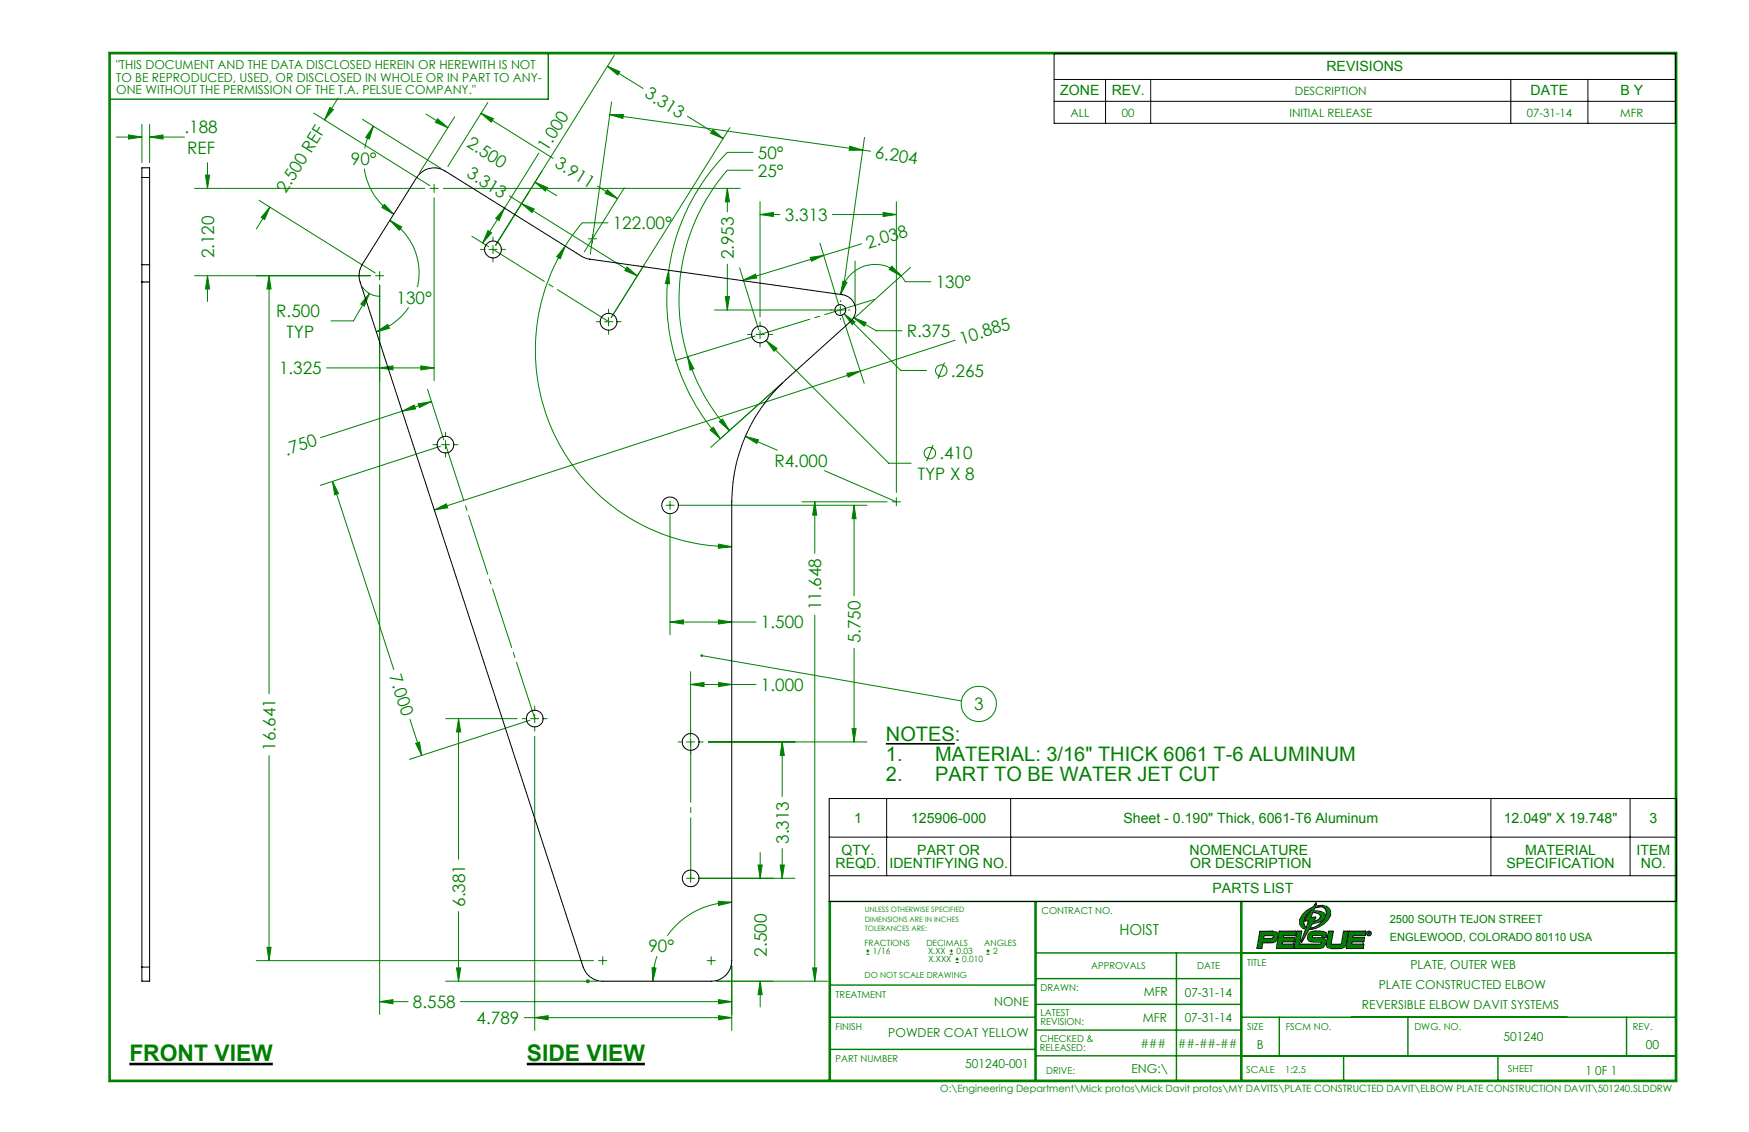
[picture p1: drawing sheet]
<svg xmlns="http://www.w3.org/2000/svg" width="432mm" height="279mm" viewBox="0 0 432 279" stroke-linecap="round" stroke-linejoin="round" font-family="sans-serif">
<g fill="none" stroke="#191924" stroke-width=".5">
<path d="M311.1 230l3-.1 1 .3a1.67 1.67 0 0 1-.2 2.1l-.6 .3h-2.7l-.2 1.4h-1zM312 230.8h2.3l.2 .3-.3 .6h-2.4zM315.9 229.9h4l-.1 .9h-3.1l-.1 .7h2.9l-.1 .9h-3l-.1 .7h3.1l-.2 .9h-4zM320.3 229.9h1l-.6 3.3h5.3l.3-.4v-.3l-.2-.1h-1.7a1.22 1.22 0 0 1-1.5-.8 1.22 1.22 0 0 1 .7-1.5 5.9 5.9 0 0 1 3.7 .2v1h-.8v-.4l-.3-.1h-2l-.3 .4 .1 .3 2.9 .2 .3 .4 .1 .5-.7 1.2-1.3 .2h-5.7zM322.5 224.9l1.8-1 .6-.9-.3 .8 1.8-.2 1.1 .2 .8 .8 .1 1.3a6.1 6.1 0 0 1-5.3 3.4l-1.8 3.1 1.2-3.1-.8-.3-.7-.7v-1.3l.6-1.1zM323.2 225h.4l-1.4 2.2h1.1l-.8 1.9-.4-.4-.4-1 .3-1zM323.3 224.9l.8-.6-.4 .6zM324.1 225l1.3 .3 .5 .4 .2 .6-.3 .5-.5 .4-1.2 .4 .6-1.1-1.3 .1zM324.5 224l1.3-.3 .8 .1 .7 .4 .3 1.1a4.7 4.7 0 0 1-4.4 3.9l.7-1.2 1.9-.5 .9-.5 .5-.8-.4-.8-.8-.4-1.9-.1zM328.1 229.9h.9l-.5 3v.1l.4 .2h2.2l.7-3.3h.9l-.4 2.8a1.43 1.43 0 0 1-1.9 1.3h-1.6l-1-.2-.2-.5v-.6zM333.1 229.9h4l-.1 .9h-3.1l-.1 .7h3l-.2 .9h-2.9l-.1 .7h3l-.2 .9h-3.9zM337.7 230.1l.6 .1-.2 .3 .1 .1-.2-.1-.3 .1z"/>
<path d="M337.9 230.2l.2 .1-.2 .1zM338.1 230.1h.1"/>
<circle cx="338" cy="230.4" r=".46"/>
</g>
<g fill="none" stroke="#008000" stroke-width=".35">
<path d="M26.9 12.9h387v254h-387zM27.2 13.3h386.4v253.3h-386.4zM135.4 13.3v11.2h-108.2M205 222.5v44.1M255.5 222.5v44.1M255.8 235.2h157.8M255.8 222.5v44.1M290.4 235.2v31.7M306.3 222.5v44.1M306.6 222.5v44.1M413.6 222.5h-208.9v44.1M205 251.1h50.5"/>
<path d="M205 243.1h50.5M205 259h50.5M255.8 241.5h50.5M255.8 247.9h50.5M255.8 254.2h50.5M306.3 251.1h107.3M315.8 251.1v9.5M347.6 251.1v9.5M401.6 251.1v9.5M255.8 260.6h157.8M331.7 260.6v6M369.8 260.6v6"/>
</g>
<path d="M311.2 230l-.8 4h1l.2-1.4h2.2a1.35 1.35 0 0 0 1.5-1.1l.1-1-.4-.5zM312 230.8h2.3l.2 .1-.1 .6-.3 .2h-2.3zM315.9 229.9l-.7 4.1h4l.2-.9h-3.1l.1-.7h3l.1-.9h-2.9l.1-.7h3.1l.1-.9zM320.3 229.9l-.7 4.1h5.7a1.47 1.47 0 0 0 1.9-1.1l.1-.6a1.09 1.09 0 0 0-1.4-.8h-1.7a.41 .41 0 0 1-.3-.5 .41 .41 0 0 1 .6-.2h1.6a.31 .31 0 0 1 .4 .1 .31 .31 0 0 1 0 .4h.8l.1-.4a1 1 0 0 0-1.3-1h-1.1a1.54 1.54 0 0 0-1.7 .4 1.54 1.54 0 0 0-.2 1.7l.6 .4h2.5l.1 .4-.3 .4h-5.3l.6-3.3zM333.1 229.9l-.6 4.1h3.9l.2-.9h-3l.1-.7h2.9l.2-.9h-3l.1-.7h3.1l.1-.9zM337.5 230.4a.45 .45 0 0 0 .9 0 .45 .45 0 0 0-.9 0zM337.7 230.1l.6 .1-.2 .3 .1 .1-.2-.1-.3 .1zM337.9 230.2v.2h.2zM328.1 229.9l-.5 3.6 .2 .3 .6 .2h2.2a1.37 1.37 0 0 0 1.7-1.3l.4-2.8h-.9l-.5 3-.3 .3-2.5-.1 .5-3.2zM323.2 225h.4l-1.4 2.2h1.1l-.8 1.9-.2-.2a1.99 1.99 0 0 1 0-2.8zM324.5 224a2 2 0 0 1 3 .6 4.4 4.4 0 0 1-3.4 4.5l-.9 .1 .7-1.2a3.9 3.9 0 0 0 3.3-1.7 1.5 1.5 0 0 0-1.8-1.4h-1.3zM321.9 225.4a2.46 2.46 0 0 0-.7 3.2l.6 .5 .7 .2-1.2 3.1 1.8-3.1a5.8 5.8 0 0 0 5.4-3.9 1.96 1.96 0 0 0-2.6-1.8l-1.3 .2 .3-.8-.6 .9-1.2 .6zM323.3 224.9l.8-.6-.4 .6zM324.1 225a2 2 0 0 1 2 1.1 2.07 2.07 0 0 1-2 1.5l.6-1.1-1.3 .1z" fill-rule="evenodd" fill="#008000"/>
<g fill="none" stroke="#008000" stroke-width=".25">
<path d="M150 16.4l8.8 5.4M150 16.4l3 1.3-.5 .8zM151.7 13.7l-29.3 46.8 11.4-18.2M28.7 33.8h6.3M31.8 33.3l3.2 .5-3.2 .5zM35 30.7v9.4M36.9 33.8l3.4-.5v1zM36.9 30.7v9.4M36.9 33.8h8.6M77.4 27.9l28.7 17.9M81.4 26.5l.9 .6-2.2 2.5zM83.5 24.2l-3.4 5.4"/>
<path d="M89.5 29.5l19.3 12M92.2 31.2l-1 3.1-.9-.4zM92.2 31.2l-.6 1a14.7 14.7 0 0 0-1.5 4.4M105.2 28.2l5.4 3.3M108 29.3l2.6 2.2-3.1-1.3zM112.3 28.8l-8.8 13.9M118.7 28l17.9 11.1M118.7 28l3.1 1.3-.5 .9zM120.4 25.3l-9.8 15.8M133 37.8l-8.4 13.6M150.6 28.3l64.3 9M150.6 28.3h3.3l-.1 .9z"/>
<path d="M151 25.2l-5.3 37.5M169.7 28.7l8.8 5.5M176 32l2.5 2.2-3.1-1.3zM180.2 31.5l-29.3 46.9 8.1-13M185.9 37.6h-6.3a51.3 51.3 0 0 0-14.5 29.1M209.8 36.1l3.2 .9-3.3 .1zM213.4 33.9l-5.2 37.6M48 46.5h56.9M50.7 43.2h1.1l-.6 3.3zM51.2 40.1v6.4M64 49.5l28.6 17.9M66.6 51.1l-3.3 5.4"/>
<path d="M66.6 51.1l-1.3 3.1-.8-.5zM90 41.7a15.6 15.6 0 0 0 7.2 11.2M94.9 50.4l2.3 2.5-2.9-1.7zM96.3 54.4l2.9 1.6-.6 .8zM96.3 54.4a15.2 15.2 0 0 1 6.7 16.4M106.2 46.5h2M107.2 48.8v45.2M107.2 45.5v2M109.5 46.5h73.2M116.5 58.3l4.1 2.6M120.5 56.9l.9 .6-2.2 2.5zM121.7 58.5v1"/>
<path d="M124.6 51.4l-1.4 3-.8-.5zM124.6 51.4l-5.4 8.6M125.8 48.4l3 1.9M128.8 50.3l28.5 17.8M128.8 50.3l3.1 1.3-.6 .9zM132.1 45l3 1.3-.5 .9zM132.1 45l5.4 3.3M145.2 58.9h2.1M146.3 57.9v2.1M147.5 45.9l5 3.1M149.9 46.8l2.6 2.2-3.1-1.3zM150.1 55h-6.3l-2.3 2.8-1.9 2.9"/>
<path d="M154.1 46.4l-9.8 15.8M179.6 46.5v5.8M179.6 46.5l.5 3.3h-1zM185.9 42h-6.3a48.4 48.4 0 0 0-9.8 46.1M187.6 53l3.4-.6v1zM187.6 49.8v28.4M187.6 53h5M205.5 53h15.8M218 52.4l3.3 .6-3.3 .4zM221.3 49.8v71.8M48 68.1h43.4M51.2 68.1v6.3"/>
<path d="M51.2 68.1l.6 3.2h-1.1zM66.4 68.1v103.1M66.4 68.1l.5 3.2h-1zM89.4 70.7a5 5 0 0 0 4.5 2.4M91.2 72.4l-1.2 3.2-.9-.6zM91.2 72.4l-3.9 6.8h-5.6M92.7 68.1h2M93.7 70.3v180.1M93.7 67v2.1M100.9 75.9a15.6 15.6 0 0 1-8 6M118.6 61.6h1.1M120.7 61.6h2"/>
<path d="M121.7 60.6v2M121.7 63.6v1.1M123.8 61.6h1M139.6 60.7l-1.3 3.2-.9-.6zM139.6 60.7a48.5 48.5 0 0 0 41.1 74.2M147.2 79.4h1M149.3 79.4h2M150.2 76.3v1.1M150.2 78.4v2M152.3 79.4h1.1M154.8 65.9l2.5 2.2-3-1.3zM165.1 66.7l.2 3.4-1-.1z"/>
<path d="M165.1 66.7a51.5 51.5 0 0 0 12.7 41.6M176.4 76.5h29.8M179.1 73.2h1l-.5 3.3zM179.6 65.2v11.3M182.6 66.1l4.7 15.3M183.6 69.1l2.9-1.4 .3 .9zM187.6 79.5v1M200 63.5l3.3-.5-3 1.5zM202.4 60l4.7 15.3M203.3 63l-19.7 6.1M206.4 76.5h2.1M207.5 74.2v.3"/>
<path d="M207.5 75.5v2M207.5 78.5v.4M207.9 77.7l5.5 16.9M208.1 69.4l1 .3-1.6 3zM208.4 77.5l2.7 1.9-.7 .8zM208.4 77.5l14 13.9h6.3M209.5 76.5h.3M210.7 78.4l3.2 1.2-.5 .9zM210.7 78.4l5.6 3.2h6.4M211.1 64.4v11M212.7 60.2l-9.4 2.8M220.2 65.7l2.3 2.4-3-1.6z"/>
<path d="M222.5 68.1a8.6 8.6 0 0 0-9-2.5 8.6 8.6 0 0 0-6 7.1M222.5 68.1l1 1.4h6.3M224.8 66l-13.8 12.5M80.6 90.8h26.6M92.9 81.9l2.8-1.8 .4 .9zM93.7 90.8l3.3-.5v1zM103.2 99.7l3.3-.6-3 1.5zM103.9 90.3l3.3 .5-3.3 .5zM105.6 96.1l4 12.4M106.5 99.1l-7.2 2.4M150.2 81.5v1M169.8 88.1l1.5 2.9-.9 .3z"/>
<path d="M169.8 88.1a48.2 48.2 0 0 0 10.3 18.2M184.6 82.5h1M186.4 82.9l-19.7 6.1M186.7 82.5h2M187.6 81.6v2M187.6 84.6v1.1M189.1 84l2.7 2-.7 .7zM189.1 84l30.3 30.3h5.6M189.7 82.5h1M193.2 94.5l-17.7 15.9M209.1 92.1l3.3-.5-3 1.5zM212.4 91.6l-105.2 34.3"/>
<path d="M233.2 89.5l-1.6 4M235.8 84l-23.4 7.6M82.1 118.9l15.1 46.4M82.1 118.9l1.5 2.9-1 .3zM99.3 101.5l3-1.5 .3 .9zM99.3 101.5l-20.1 6.5M106.9 109.7h1.1M108.8 110.1l-29.7 9.7M109 109.7h2M110 106.7v1M110 108.7v2.1M110 111.8v1"/>
<path d="M112 109.7h1.1M175.3 106.1l.8-.7 1.7 2.9zM177.6 104.1l.8-.7 1.7 2.9zM184 107.7l3.3 .8-.5 1zM184 107.7l7.9 3.4M203.6 116.2l17.7 7.7M230.4 109.8l-1.6 4M107.2 125.9l3-1.5 .3 .9zM164.4 124.7h2M165.4 127v29.7M165.4 123.7v2M167.7 124.7h46.3"/>
<path d="M177.4 134.3l3.3 .6-3.4 .4zM198 123.9h21M201.2 123.9v12.7M201.2 123.9l.4 3.2h-1zM210.9 124.7v22.4M210.9 124.7l.4 3.3h-.9zM220.3 123.9h2M221.3 122.8v2M165.4 153.5l3.3-.5v1zM165.4 153.5h21.3M177.4 153l3.3 .5-3.3 .5zM201.2 151.8v90.4"/>
<path d="M210.9 160v23.1M101.2 177.6l2.9 8.8M110 177.4h17.7M113.2 177.4v34.7M113.2 177.4l.5 3.3h-1zM128.9 177.4h1.1M130.8 177.8l-29.7 9.6M131 177.4h2M132 174.3v1M132 176.4v2M132 179.4v1M134.1 177.4h1"/>
<path d="M170.5 168.9l3.3-.4v1zM170.5 165.8v16.1M170.5 168.9h16.2M173.2 161.8l64.1 11.2M177.4 168.5l3.3 .4-3.3 .6zM210.4 179.8h.9l-.4 3.3zM66.4 186.5v50.6M102.6 183.5l1-.3 .5 3.2zM132 181.7v72.7M167.4 183.1h1.1M169.5 183.1h2M170.5 182.1v2"/>
<path d="M170.5 185.2v1M172.5 183.1h1.1M174.9 183.1h39.1M193.1 183.1v13.5M193.1 183.1l.5 3.3h-1zM169.5 216.8h2M170.5 215.8v2M172.8 216.8h23.5M187.1 213.5h1.1l-.5 3.3zM187.7 210.4v6.4M192.6 213.5h1l-.5 3.3zM193.1 209.4v7.4"/>
<path d="M63.3 237.1h83.2M65.9 233.8h1l-.5 3.3zM112.7 238.9h1l-.5 3.3zM113.2 225v17.2M147.8 237.1h2M148.8 236.1v2M161 238.9h1l-.8 3.3zM162.2 236l-.8 3-.2 3.2M174.6 237.1h2M175.6 236.1v2M177.3 222.5l3.4 .2-3.3 .8zM180.7 222.7a19.5 19.5 0 0 0-16 8.3"/>
<path d="M180.7 238.4v16M200.6 238.9h1l-.4 3.3zM213.9 235.5h.7M213.9 234.7h.7M214.2 234.3v.8M234.5 235.5h.8M234.5 234.7h.8M234.9 234.3v.8M235.9 237.6h.8M235.9 236.7h.8M236.3 236.3v.8M243.5 235.5h.8"/>
<path d="M243.5 234.7h.8M243.9 234.3v.8M93.7 247.2l3.3-.5v1.1zM93.7 247.2h7.1M110 242.2h37.5M113.7 247.2h67M129.4 251.2h51.3M132 251.2l3.3-.5v1zM144.8 241.8l.7 .7M145.1 241.7v1M145.5 241.8l-.7 .7M176.8 242.2h27.5"/>
<path d="M177.4 246.7l3.3 .5-3.3 .6zM177.4 250.7l3.3 .5-3.3 .5zM187.7 242.2v6.3M187.7 242.2l.5 3.3h-1.1z"/>
<circle cx="232.4" cy="91.5" r="1.41"/>
<circle cx="229.6" cy="111.8" r="1.4"/>
<circle cx="241.6" cy="173.7" r="4.4"/>
</g>
<path d="M218.7 183.6h17" fill="none" stroke="#000" stroke-width=".39"/>
<path d="M31.9 262.6h35.5M130.1 262.6h29.1" fill="none" stroke="#000" stroke-width=".63" stroke-linecap="butt"/>
<g fill="none" stroke="#000" stroke-width=".25">
<path d="M260.2 13.3h153.4v17.1h-153.4zM260.2 19.6h153.4M272.9 19.6v10.8M284.1 19.6v10.8M373 19.6v10.8M392 19.6v10.8M260.2 25h153.4M204.7 197.1h209.2v25.4h-209.2zM218.9 197.1v19M249.5 197.1v19M368.1 197.1v19M402.4 197.1v19"/>
<path d="M204.7 216.1h209.2M204.7 206.6h209.2"/>
</g>
<path d="M215.8 73.9l-28.1 8.6" fill="none" stroke="#008000" stroke-width=".25" stroke-dasharray="15.2 1.3 1.3 1.3" stroke-dashoffset="2.4"/>
<path d="M121.7 61.6l28.6 17.8M170.5 183.1v33.7" fill="none" stroke="#008000" stroke-width=".25" stroke-dasharray="15.2 1.3 1.3 1.3" stroke-dashoffset=".3"/>
<path d="M110 109.7l22 67.6" fill="none" stroke="#008000" stroke-width=".25" stroke-dasharray="15.2 1.3 1.3 1.3" stroke-dashoffset=".6"/>
<g fill="#008000">
<path d="M173 161.5a.34 .34 0 0 1 .6 .1 .34 .34 0 0 1-.3 .5 .34 .34 0 0 1-.4-.4l.3 .1-.3-.1z"/>
<path d="M177.4 168.5l3.3 .4-3.3 .6zM170.5 168.9l3.3-.4v1z"/>
<path d="M169.8 88.1l1.5 2.9-.9 .3zM177.6 104.1l.8-.7 1.7 2.9z"/>
<path d="M120.5 56.9l.9 .6-2.2 2.5zM124.6 51.4l-1.4 3-.8-.5z"/>
<path d="M128.8 50.3l3.1 1.3-.6 .9zM154.8 65.9l2.5 2.2-3-1.3z"/>
<path d="M132.1 45l3 1.3-.5 .9zM108 29.3l2.6 2.2-3.1-1.3z"/>
<path d="M176 32l2.5 2.2-3.1-1.3zM150 16.4l3 1.3-.5 .8z"/>
<path d="M149.9 46.8l2.6 2.2-3.1-1.3zM118.7 28l3.1 1.3-.5 .9z"/>
<path d="M209.8 36.1l3.2 .9-3.3 .1zM150.6 28.3h3.3l-.1 .9z"/>
<path d="M218 52.4l3.3 .6-3.3 .4zM187.6 53l3.4-.6v1zM36.9 33.8l3.4-.5v1zM31.8 33.3l3.2 .5-3.2 .5z"/>
<path d="M189.1 84l2 2.7 .7-.7zM208.4 77.5l2 2.7 .7-.8zM92.2 31.2l-1 3.1-.9-.4zM94.9 50.4l2.3 2.5-2.9-1.7zM177.3 222.5l3.4 .2-3.3 .8zM161 238.9h1l-.8 3.3zM139.6 60.7l-1.3 3.2-.9-.6zM177.4 134.3l3.3 .6-3.4 .4zM91.2 72.4l-2.1 2.6 .9 .6zM210.7 78.4l2.7 2.1 .5-.9zM220.2 65.7l2.3 2.4-3-1.6zM208.1 69.4l1 .3-1.6 3zM165.1 66.7l.2 3.4-1-.1zM175.3 106.1l.8-.7 1.7 2.9zM92.9 81.9l2.8-1.8 .4 .9zM96.3 54.4l2.9 1.6-.6 .8zM184 107.7l2.8 1.8 .5-1zM93.7 90.8l3.3-.5v1zM103.9 90.3l3.3 .5-3.3 .5z"/>
<path d="M177.4 246.7l3.3 .5-3.3 .6zM93.7 247.2l3.3-.5v1.1zM177.4 153l3.3 .5-3.3 .5zM165.4 153.5l3.3-.5v1zM177.4 250.7l3.3 .5-3.3 .5zM132 251.2l3.3-.5v1z"/>
<path d="M183.6 69.1l2.9-1.4 .3 .9zM200 63.5l3.3-.5-3 1.5z"/>
<path d="M99.3 101.5l3-1.5 .3 .9zM103.2 99.7l3.3-.6-3 1.5z"/>
<path d="M209.1 92.1l3.3-.5-3 1.5zM107.2 125.9l3-1.5 .3 .9z"/>
<path d="M81.4 26.5l.9 .6-2.2 2.5zM66.6 51.1l-1.3 3.1-.8-.5z"/>
<path d="M65.9 233.8h1l-.5 3.3zM66.4 68.1l.5 3.2h-1zM200.6 238.9h1l-.4 3.3zM201.2 123.9l.4 3.2h-1zM51.2 68.1l.6 3.2h-1.1zM50.7 43.2h1.1l-.6 3.3z"/>
<path d="M193.1 183.1l.5 3.3h-1zM192.6 213.5h1l-.5 3.3zM187.1 213.5h1.1l-.5 3.3zM187.7 242.2l.5 3.3h-1.1zM113.2 177.4l.5 3.3h-1zM112.7 238.9h1l-.5 3.3zM210.9 124.7l.4 3.3h-.9zM210.4 179.8h.9l-.4 3.3zM179.6 46.5l.5 3.3h-1zM179.1 73.2h1l-.5 3.3z"/>
<path d="M82.1 118.9l1.5 2.9-1 .3zM102.6 183.5l1-.3 .5 3.2z"/>
</g>
<g fill="none" stroke="#000" stroke-width=".25">
<path d="M35 43.8v-2.4h1.9v2.4M35 43.8v21.5M35 43.8h1.9M36.9 43.8v21.5M103.4 43.1a5.1 5.1 0 0 1 6.5-.9l33.9 21.2 1 .4 63.2 8.9a3.8 3.8 0 0 1 3.1 2.7 3.8 3.8 0 0 1-1.1 3.9l-15.9 14.4a40.7 40.7 0 0 0-13.4 30.2v113.2a5 5 0 0 1-5.1 5.1h-26.8a5.1 5.1 0 0 1-4.8-3.5l-55.1-169.1a5.2 5.2 0 0 1 .5-4.3zM35 65.3v4.3M35 69.6h1.9M35 65.3h1.9M35 69.6v169.1M36.9 65.3v4.3M36.9 69.6v169.1M35 238.7v3.5h1.9v-3.5"/>
<path d="M35 238.7h1.9"/>
<circle cx="121.7" cy="61.6" r="2.08"/>
<circle cx="150.3" cy="79.4" r="2.07"/>
<circle cx="207.5" cy="76.5" r="1.35"/>
<circle cx="187.7" cy="82.5" r="2.07"/>
<circle cx="110" cy="109.7" r="2.07"/>
<circle cx="165.4" cy="124.7" r="2.06"/>
<circle cx="132" cy="177.4" r="2.06"/>
<circle cx="170.5" cy="183.1" r="2.07"/>
<circle cx="170.5" cy="216.8" r="2.06"/>
</g>
<g font-size="5.6" fill="#008000">
<text x="31.9" y="262">FRONT VIEW</text>
<text x="130.1" y="262">SIDE VIEW</text>
</g>
<g font-size="4.9" fill="#008000">
<text x="218.7" y="183">NOTES:</text>
<text x="218.7" y="188">1.</text>
<text x="230.9" y="188">MATERIAL: 3/16&quot; THICK 6061 T-6 ALUMINUM</text>
<text x="218.7" y="192.9">2.</text>
<text x="230.9" y="192.9">PART TO BE WATER JET CUT</text>
</g>
<g font-size="4.2" fill="#008000">
<text x="158.9" y="23.8" transform="rotate(32 158.9 23.8)">3.313</text>
<text x="45.6" y="32.9">.188</text>
<text x="46.2" y="37.9">REF</text>
<text x="86.6" y="40.7">90°</text>
<text x="115" y="36.1" transform="rotate(32 115 36.1)">2.500</text>
<text x="135" y="37.6" transform="rotate(-58 135 37.6)">1.000</text>
<text x="136.7" y="41.1" transform="rotate(32 136.7 41.1)">3.911</text>
<text x="187.1" y="39.2">50°</text>
<text x="215.9" y="39.1" transform="rotate(8 215.9 39.1)">6.204</text>
<text x="70.6" y="47.9" transform="rotate(-58 70.6 47.9)">2.500 REF</text>
<text x="115" y="43.5" transform="rotate(32 115 43.5)">3.313</text>
<text x="187.1" y="43.6">25°</text>
<text x="151.3" y="56.6">122.00°</text>
<text x="193.8" y="54.5">3.313</text>
<text x="52.8" y="63.8" transform="rotate(-90 52.8 63.8)">2.120</text>
<text x="181.2" y="64" transform="rotate(-90 181.2 64)">2.953</text>
<text x="214.3" y="61.3" transform="rotate(-17 214.3 61.3)">2.038</text>
<text x="231" y="71.1">130°</text>
<text x="97.9" y="74.9">130°</text>
<text x="68.2" y="78.3">R.500</text>
<text x="70.8" y="83.3">TYP</text>
<text x="223.9" y="83.2">R.375</text>
<text x="237.5" y="85.1" transform="rotate(-18 237.5 85.1)">10.885</text>
<text x="68.9" y="92.4">1.325</text>
<text x="234.7" y="93">.265</text>
<text x="70.8" y="112.4" transform="rotate(-18 70.8 112.4)">.750</text>
<text x="231.9" y="113.4">.410</text>
<text x="191.2" y="115.2">R4.000</text>
<text x="226.6" y="118.5">TYP X 8</text>
<text x="187.9" y="155.1">1.500</text>
<text x="202.8" y="150.6" transform="rotate(-90 202.8 150.6)">11.648</text>
<text x="212.5" y="158.8" transform="rotate(-90 212.5 158.8)">5.750</text>
<text x="96.1" y="166.9" transform="rotate(72 96.1 166.9)">7.000</text>
<text x="187.9" y="170.5">1.000</text>
<text x="240.5" y="175.2">3</text>
<text x="68" y="185.3" transform="rotate(-90 68 185.3)">16.641</text>
<text x="194.7" y="208.3" transform="rotate(-90 194.7 208.3)">3.313</text>
<text x="114.8" y="223.8" transform="rotate(-90 114.8 223.8)">6.381</text>
<text x="160.1" y="235.1">90°</text>
<text x="189.3" y="236.1" transform="rotate(-90 189.3 236.1)">2.500</text>
<text x="101.9" y="248.8">8.558</text>
<text x="117.7" y="252.8">4.789</text>
</g>
<text font-size="3.7" fill="#008000" x="276.3" y="230.9">HOIST</text>
<g font-size="3.5" fill="#008000">
<text x="327.5" y="17.6">REVISIONS</text>
<text x="261.8" y="23.5">ZONE</text>
<text x="274.5" y="23.5">REV.</text>
<text x="377.9" y="23.5">DATE</text>
<text x="400.1" y="23.5">B Y</text>
<text x="210.8" y="203">1</text>
<text x="224.9" y="203">125906-000</text>
<text x="277.4" y="203">Sheet - 0.190&quot; Thick, 6061-T6 Aluminum</text>
<text x="371.3" y="203">12.049&quot; X 19.748&quot;</text>
<text x="407.2" y="203">3</text>
<text x="206.3" y="214.2">REQD.</text>
<text x="207.7" y="210.9">QTY.</text>
<text x="219.6" y="214.2">IDENTIFYING NO.</text>
<text x="226.5" y="210.9">PART OR</text>
<text x="293.7" y="210.9">NOMENCLATURE</text>
<text x="293.8" y="214.2">OR DESCRIPTION</text>
<text x="371.9" y="214.2">SPECIFICATION</text>
<text x="376.6" y="210.9">MATERIAL</text>
<text x="404" y="210.9">ITEM</text>
<text x="405.1" y="214.2">NO.</text>
<text x="299.3" y="220.5">PARTS LIST</text>
</g>
<g font-size="3" fill="#008000">
<text x="28.7" y="17.1">&quot;THIS DOCUMENT AND THE DATA DISCLOSED HEREIN OR HEREWITH IS NOT</text>
<text x="28.7" y="20.1">TO BE REPRODUCED, USED, OR DISCLOSED IN WHOLE OR IN PART TO ANY-</text>
<text x="28.7" y="23.2">ONE WITHOUT THE PERMISSION OF THE T.A. PELSUE COMPANY.&quot;</text>
<text x="348.2" y="239.3">PLATE, OUTER WEB</text>
<text x="282.4" y="245.8">MFR</text>
<text x="292.5" y="246">07-31-14</text>
<text x="340.4" y="244">PLATE CONSTRUCTED ELBOW</text>
<text x="245.5" y="248.3">NONE</text>
<text x="336.2" y="249">REVERSIBLE ELBOW DAVIT SYSTEMS</text>
<text x="219.3" y="256">POWDER COAT YELLOW</text>
<text x="282.1" y="252.2">MFR</text>
<text x="292.5" y="252.2">07-31-14</text>
<text x="371.2" y="257">501240</text>
<text x="238.3" y="263.7">501240-001</text>
<text x="281.5" y="258.6">###</text>
<text x="290.8" y="258.6">##-##-##</text>
<text x="310.3" y="258.9">B</text>
<text x="406.3" y="259">00</text>
<text x="279.4" y="264.9">ENG:\</text>
<text x="391.4" y="265.2">1 0F 1</text>
</g>
<g font-size="2.8" fill="#008000">
<text x="319.7" y="23.4">DESCRIPTION</text>
<text x="264.3" y="28.8">ALL</text>
<text x="277" y="28.8">00</text>
<text x="318.4" y="28.8">INITIAL RELEASE</text>
<text x="376.9" y="28.8">07-31-14</text>
<text x="400" y="28.8">MFR</text>
<text x="343.1" y="227.8">2500 SOUTH TEJON STREET</text>
<text x="343.1" y="232.4">ENGLEWOOD, COLORADO 80110 USA</text>
</g>
<text font-size="2.5" fill="#008000" x="232.1" y="269.6">O:\Engineering Department\Mick protos\Mick Davit protos\MY DAVITS\PLATE CONSTRUCTED DAVIT\ELBOW PLATE CONSTRUCTION DAVIT\501240.SLDDRW</text>
<g font-size="2.4" fill="#008000">
<text x="257.1" y="225.6">CONTRACT NO.</text>
<text x="269.4" y="239.2">APPROVALS</text>
<text x="295.5" y="239.2">DATE</text>
<text x="307.9" y="238.3">TITLE</text>
<text x="256.9" y="244.7">DRAWN:</text>
<text x="206.3" y="246.3">TREATMENT</text>
<text x="256.9" y="250.7">LATEST</text>
<text x="206.3" y="254.2">FINISH</text>
<text x="256.7" y="257.1">CHECKED &amp;</text>
<text x="256.9" y="252.9">REVISION:</text>
<text x="307.9" y="254.2">SIZE</text>
<text x="317.4" y="254.2">FSCM NO.</text>
<text x="349.2" y="254.2">DWG. NO.</text>
<text x="403.2" y="254.2">REV.</text>
<text x="206.3" y="262.1">PART NUMBER</text>
<text x="256.7" y="259.3">RELEASED:</text>
<text x="258.3" y="265.2">DRIVE:</text>
<text x="307.7" y="264.8">SCALE</text>
<text x="317.3" y="264.8">1:2.5</text>
<text x="372.3" y="264.6">SHEET</text>
</g>
<g font-size="2.1" fill="#008000">
<text x="213.4" y="233.5">FRACTIONS</text>
<text x="228.7" y="233.5">DECIMALS</text>
<text x="243" y="233.5">ANGLES</text>
<text x="215.5" y="235.5">1/16</text>
<text x="229.1" y="235.5">X.XX</text>
<text x="229.2" y="237.5">X.XXX</text>
<text x="236.2" y="235.5">0.03</text>
<text x="237.6" y="237.5">0.010</text>
<text x="245.2" y="235.5">2</text>
<text x="213.5" y="241.5">DO NOT SCALE DRAWING</text>
</g>
<g font-size="1.8" fill="#008000">
<text x="213.5" y="225.1">UNLESS OTHERWISE SPECIFIED</text>
<text x="213.5" y="227.5">DIMENSIONS ARE IN INCHES</text>
<text x="213.5" y="229.8">TOLERANCES ARE:</text>
</g>
</svg>
